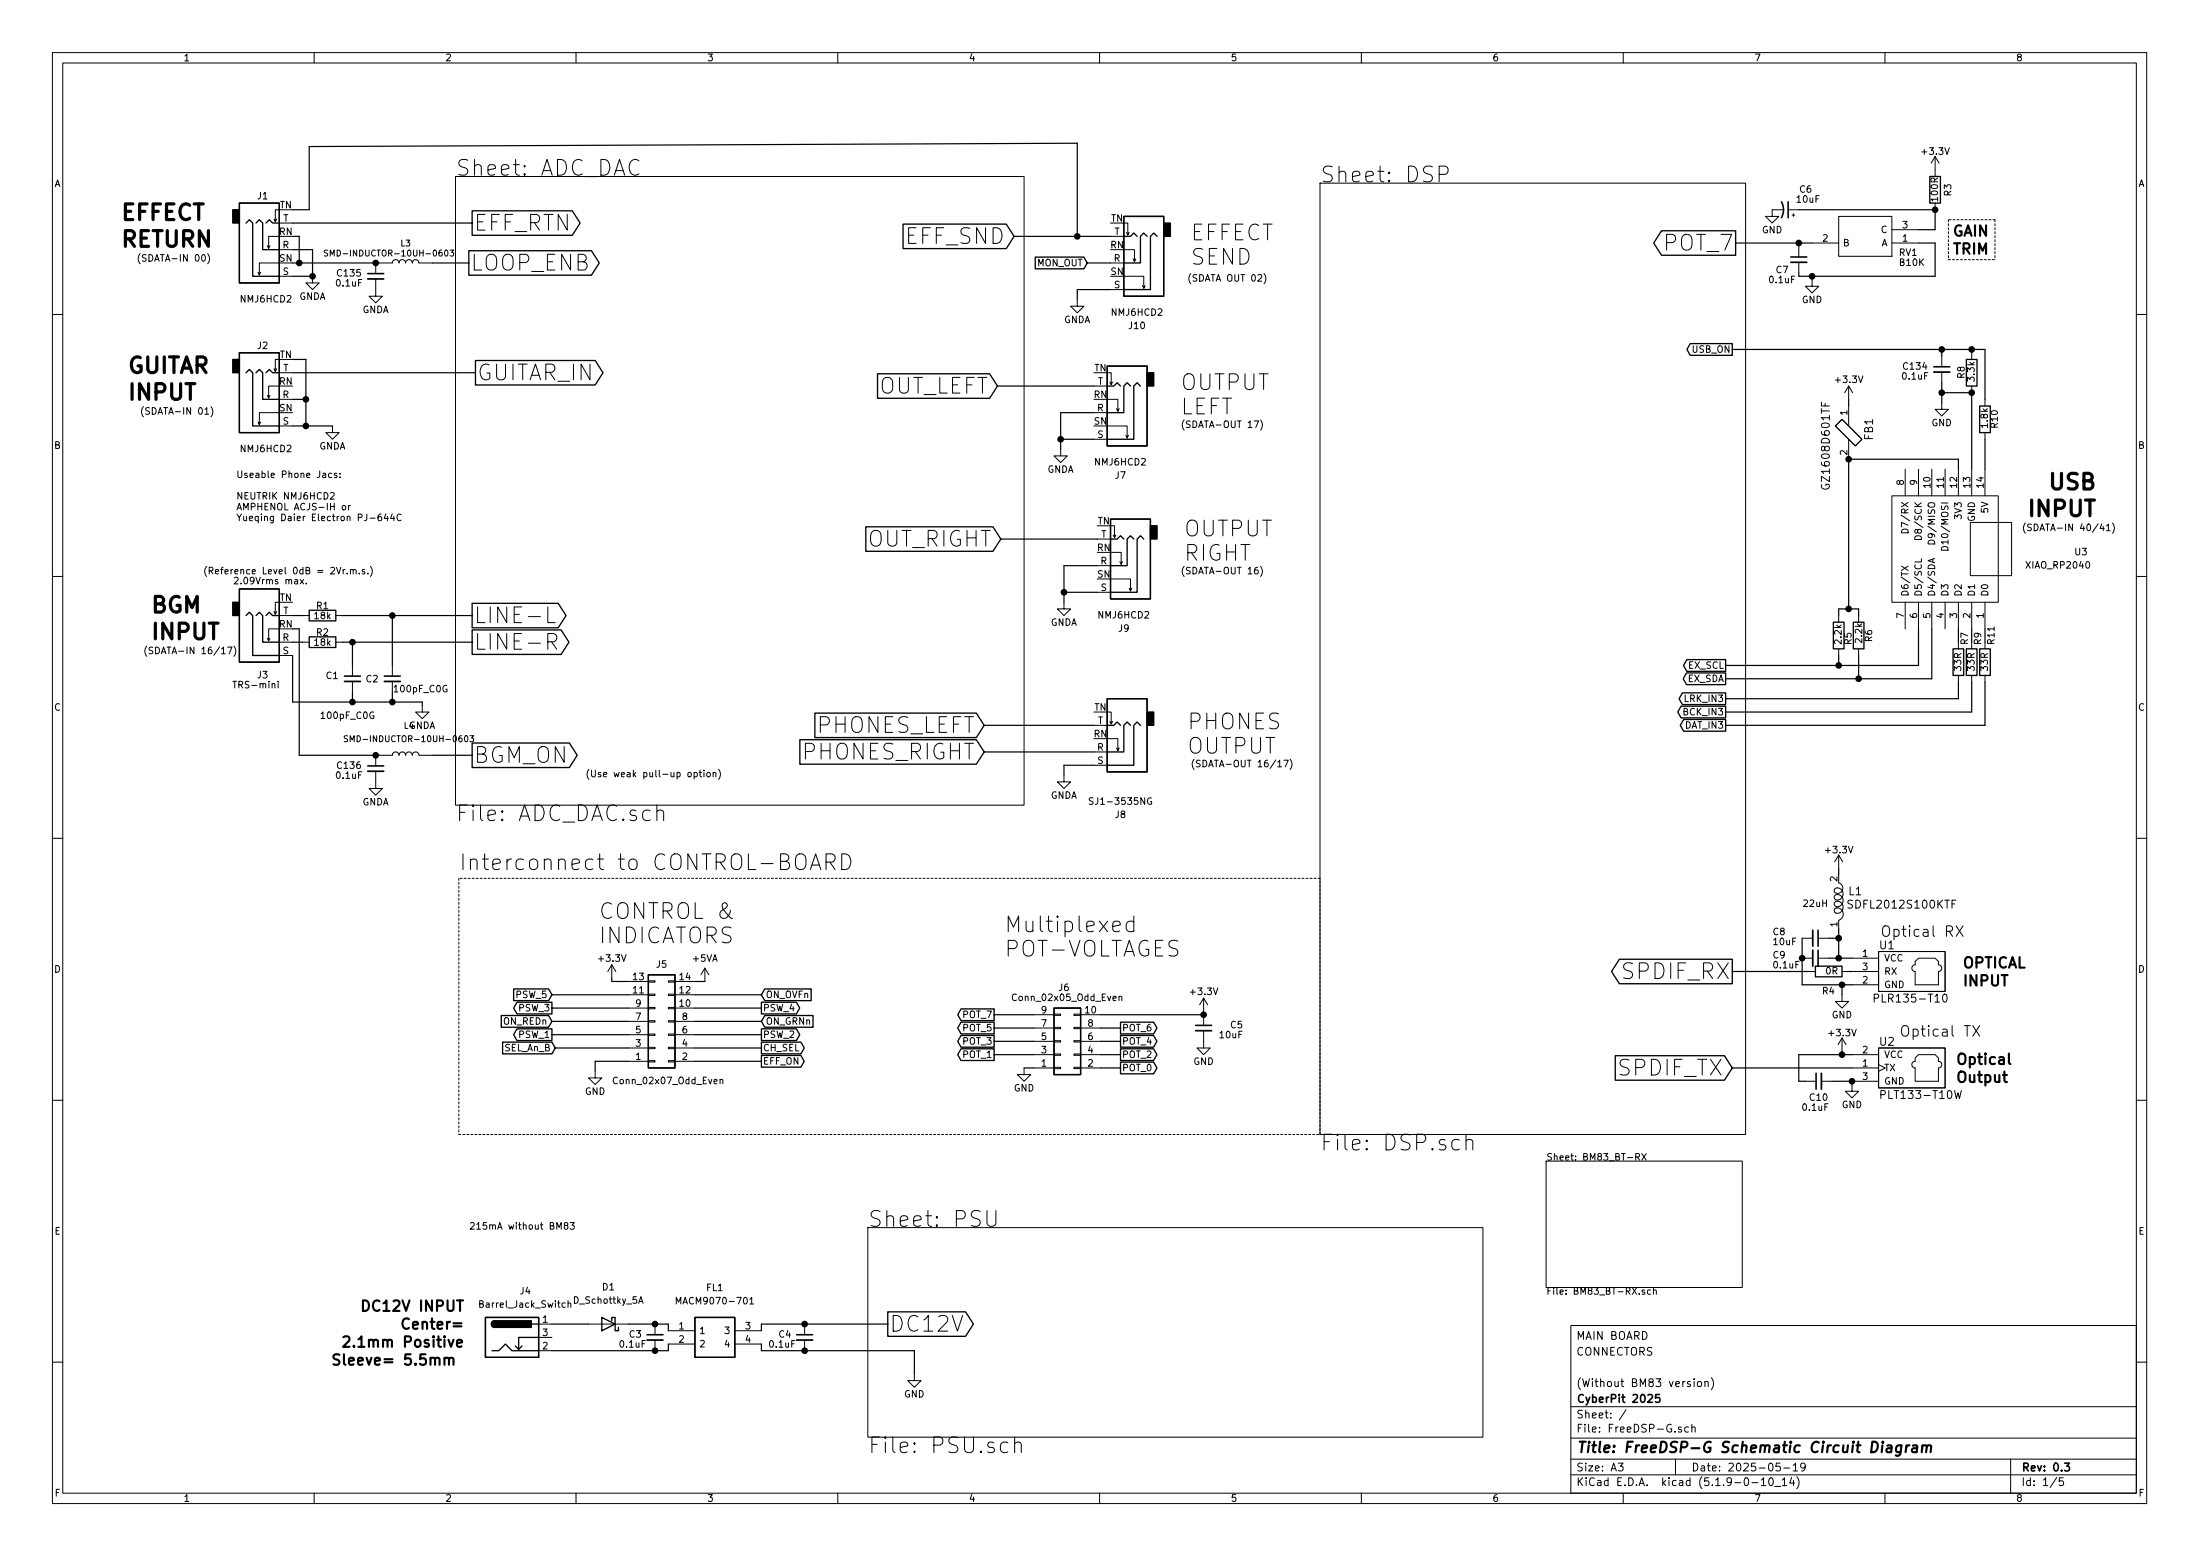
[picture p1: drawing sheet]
<svg xmlns="http://www.w3.org/2000/svg" width="420mm" height="297mm" viewBox="0 0 420 297" stroke-linecap="round" stroke-linejoin="round" font-family="sans-serif">
<g fill="none" stroke="#000" stroke-width=".19">
<path d="M10 10h400v277h-400zM12 12h396v273.1h-396zM60 10v2M110 10v2M160 10v2M210 10v2M260 10v2M310 10v2M360 10v2M87 33.7h108.6v120h-108.6zM122 30.7a1.12 1.12 0 0 0-1.3-.1 1.12 1.12 0 0 0-.5 1.1 1.27 1.27 0 0 0 .3 1.4 1.27 1.27 0 0 0 1.4 .2l.1-.1M252.1 35h81.3v181.6h-81.3z"/>
<path d="M274.9 33.3h1.1a.82 .82 0 0 0 .6-.8 .82 .82 0 0 0-.6-.8h-1.1v3M369.6 29.9l-.8 1.3M369.6 29.9v3.8M369.6 38.8v1.2M369.6 29.9l.7 1.3M38.6 48.7l.2-.1a.69 .69 0 0 1 .4 .6 .69 .69 0 0 1-.4 .7l-.2-.2-.1-.3zM39.6 48.4a1.47 1.47 0 0 1 0 2M49.8 52l-.3 .5M51.6 46.9l-.3 .5M52.8 41.8l-.2 .5M53.3 40h-.7v2.3l-.3-.5M53.3 45.1h-2v2.3l-.2-.5"/>
<path d="M53.3 50.2h-3.8v2.3l-.2-.5M53.3 47.7h2.6M53.3 52.7h2.6M53.3 42.6h2.6M59.7 52.7v1.3h1.3l-1.3 1.3-1.3-1.3h1.3M62.6 47.8h-.6v.4l.5 .2 .1 .3-.2 .2-.5-.1M63.1 48.9v-1.2l.3 .9 .4-.9v1.2M71.8 53.2v3.4h1.2l-1.2 1.2-1.3-1.2h1.3M71.8 50.2v2M72.4 50.2h2.5a.63 .63 0 0 1 .7-.6 .63 .63 0 0 1 .6 .6 .63 .63 0 0 1 .6-.6 .63 .63 0 0 1 .7 .6 .63 .63 0 0 1 .6-.6 .63 .63 0 0 1 .6 .6 .63 .63 0 0 1 .7-.6 .63 .63 0 0 1 .6 .6h2.5M85 47.8l.2-.1a.61 .61 0 0 1 .4 .6 .61 .61 0 0 1-.4 .6l-.3-.5zM85.9 47.7h.7l-.3 .5 .3 .1v.5l-.2 .1-.5-.1"/>
<path d="M205.7 57.2v1.3h1.3l-1.3 1.2-1.2-1.2h1.2M212.1 50.2h2.5M212.1 55.3h2.5M212.1 45.1h2.5M214.6 42.6h.8v2.3l.2-.5M214.6 47.7h2.1v2.2l.2-.5M214.6 52.7h3.8v2.3l.3-.5M215.1 44.4l.3 .5M216.4 49.4l.3 .5M218.2 54.5l.2 .5M240.2 52.5l.5-.1 .3 .4-.8 .9h.8M241.4 52.2a1.47 1.47 0 0 1 0 2"/>
<path d="M340.5 40h-2v1.3h1.2l-1.2 1.3-1.3-1.3h1.3M341.5 40h2M342.3 41.1h.5M342.5 40.8v.5M343.5 47v2.1M343.5 50.1v2M346.1 53.4v1.2h1.2l-1.2 1.3-1.3-1.3h1.3M346.1 46.4h5.1M351.2 41.3h10.1v7.6h-10.1zM361.3 46.4h5.1M361.3 43.9h5.1M10 60h2"/>
<path d="M39.1 78.2l.4-.4v1.3M39.1 79.1h.8M40.3 77.6a1.47 1.47 0 0 1 0 2M51.6 75.5l-.3 .5M52.8 70.4l-.2 .5M53.3 68.6h-.7v2.3l-.3-.5M53.3 73.7h-2v2.3l-.2-.5M53.3 78.8h-3.8v2.3l-.2-.5M53.3 76.2h2.6M53.3 71.2h2.6M208.9 78.8h2.6M208.9 73.7h2.6"/>
<path d="M211.5 71.2h.7v2.2l.3-.5M211.5 76.2h2v2.3l.2-.5M212 72.9l.2 .5M213.2 78l.3 .5M347.9 76.8v.7h1.5M353.1 73.7v2.5M353.1 77.5v3.8M353.1 73.7l-.8 1.3M353.1 73.7l.7 1.3M370.8 76.9v1.2h-1.2l1.2 1.3 1.3-1.3h-1.3M370.8 68v2M370.8 71v2.1"/>
<path d="M376.6 67.3v1.3M376.6 73.7v1.3M379.1 76.2v1.3M408 60h2M49.8 80.6l-.3 .5M53.3 81.3h2.6M63.1 94.1l.5-.1 .2 .4-.8 .9h.8M63.3 90.4l-.3-.1-.3 .3 .2 .5h.4M63.5 81.3v1.3h1.3l-1.3 1.3-1.3-1.3h1.3M64.3 90.4l-.3-.1-.2 .2 .1 .2 .4 .1v.3h-.5M64.9 91v.2M64.9 90.4v.1"/>
<path d="M65.4 96.6l.2-.1 .4 .1v.5l-.1 .2h-.3l-.2-.1zM66.5 96.5v.8M66.9 96.5l-.4 .2M70.7 98.9h.9M72.8 98.1l-.4 .1a.87 .87 0 0 0 0 1.2l.4-.1v-.6l-.4-.1-.2 .3M73.7 98.1l-.3 .9h.8M74 98.6v.8M74.9 98.1l-.3 .9h.8M75.2 98.6v.8M76.6 98.3a.51 .51 0 0 0-.6 0 .51 .51 0 0 0-.2 .6l.2 .5 .6-.1M202.6 85.8v1.2h1.2l-1.2 1.3-1.3-1.3h1.3M208.9 83.9h2.6"/>
<path d="M211.5 81.3h3.8v2.3l.2-.5M215 83.1l.3 .5M239.5 80.4h.9l-.6 1.2M240.7 80.2a1.47 1.47 0 0 1 0 1.9M350.5 81.3l1.3-1.3 3.8 3.9-1.3 1.2zM353.1 83.9v3.8M361.3 94.7h20.3v20.3h-20.3zM363.9 89.6v5.1M366.4 89.6v5.1M368.9 89.6v5.1M371.5 89.6v5.1M374 89.6v5.1"/>
<path d="M376.3 99.7h7.9v10.2h-7.9zM376.6 89.6v5.1M379.1 82.6v1.3M379.1 89.6v5.1M401.4 100l-.3 .9h.8M403.4 99.9a1.4 1.4 0 0 1 0 1.9M10 110h2M52.8 116.7l-.2 .6M53.3 115h-.7v2.3l-.3-.6M53.3 117.5h2.6M56.3 110.7h.5v.8M56.8 110.9l-.6 .3 .1 .2h.5"/>
<path d="M57.3 110.6l.7 .9M57.8 117.5h1.3M58 110.6l-.7 .9M58.5 111.3v.2M64.1 117.5h1.3M65.5 108.7v.9M65.9 108.7l-.4 .3M66.3 109.4v.2M66.9 108.9l.2-.2 .3 .1 .1 .8M66.9 108.7v.9M67.5 108.9l.1-.2 .3 .1 .1 .8M68.6 109.4v.2"/>
<path d="M69.6 108.8l-.3-.1-.1 .2v.2l.4 .1v.3h-.4M70.3 109.4v.2M70.7 108.1a1.47 1.47 0 0 1 0 1.9M104.6 115.9v3h1.4M203.2 115v1.2h1.3l-1.3 1.3-1.3-1.3h1.3M209.5 108h2.6M209.5 113.1h2.6M209.5 102.9h2.6M212.1 100.4h.8v2.3l.2-.6M212.1 105.4h2v2.3l.3-.5M212.1 110.5h3.8v2.3l.3-.5M212.6 102.1l.3 .6"/>
<path d="M213.9 107.2l.2 .5M215.6 112.3l.3 .5M240.2 108.3h-.2a.79 .79 0 0 0-.2 1.3l.4-.1 .1-.5-.2-.2h-.3l-.2 .2M240.7 108.1a1.47 1.47 0 0 1 0 1.9M351.2 117.5v1.3M355 117.5v1.3M363.1 108.1l1.3 .8M363.3 101.1a.67 .67 0 0 1 .8-.1 .67 .67 0 0 1 .3 .7h-1.3zM363.9 115v5.1M364.4 108.1l-1.3 .8M365.9 102.4a.67 .67 0 0 1 .7-.1 .67 .67 0 0 1 .4 .7h-1.3zM366.4 115v5.1"/>
<path d="M367 106.7v.6h-1.3M368.4 103.2a.66 .66 0 0 1 .8-.1 .66 .66 0 0 1 .3 .7h-1.3zM368.9 115v5.1M369.1 106.7v.6M369.5 106.6l-1.3 .4 1.3 .5M370.9 104.4a.67 .67 0 0 1 .8 0 .67 .67 0 0 1 .3 .6h-1.2zM371.5 115v5.1M374 115v5.1M376.6 115v5.1M379.1 115v5.1M401.7 100.5v.8M402.3 100.4l.4-.4v1.3"/>
<path d="M402.3 101.3h.7M408 110h2M42.3 123.9l.4-.4v1.3M42.3 124.8h.7M43.5 123.5h.8l-.5 1.3M44.7 123.4a1.4 1.4 0 0 1 0 1.9M51.6 121.8l-.3 .5M53.1 130.1v.1M53.1 130.5v.8M53.3 120.1h-2v2.2l-.2-.5M53.3 122.6h2.6M53.3 125.1h2.6"/>
<path d="M57.8 122.6h1.3M64.1 122.6h1.3M67.3 127v2.1M67.3 130.1v2M74.9 127v2.1M74.9 130.1v2M80.6 134.7v1.2h1.3l-1.3 1.3-1.2-1.3h1.2M104.6 122.5h1.2a.82 .82 0 0 0 .5-.8 .82 .82 0 0 0-.5-.8h-1.2v3M105.3 122.5l1 1.4M208.9 138.5h2.6M211.5 135.9h.7v2.3l.3-.5M212 137.7l.2 .5"/>
<path d="M351.2 123.9v1.2M355 123.9v1.2M374 122.6v1.3M374 128.9v1.3M376.6 122.6v1.3M376.6 128.9v1.3M379.1 122.6v1.3M379.1 128.9v1.3M66.4 140.5h-.6v.4l.5 .2 .1 .3-.2 .2-.5-.1M66.9 141.6v-1.2l.4 .9 .3-.9v1.2M71.8 147.2v3.3h1.2l-1.2 1.3-1.3-1.3h1.3M71.8 144.2v2"/>
<path d="M72.4 144.2h2.5a.63 .63 0 0 1 .7-.7 .63 .63 0 0 1 .6 .7 .63 .63 0 0 1 .6-.7 .63 .63 0 0 1 .7 .7 .63 .63 0 0 1 .6-.7 .63 .63 0 0 1 .6 .7 .63 .63 0 0 1 .7-.7 .63 .63 0 0 1 .6 .7h2.5M88.8 140.5l.2-.1a.61 .61 0 0 1 .4 .6 .61 .61 0 0 1-.4 .6l-.3-.4zM89.7 140.4h.7l-.3 .5 .3 .1v.5l-.2 .1-.5-.1M125.5 154.9a.76 .76 0 0 1 1.2 .2v1.6M125.5 153.7v3M132.6 147.5h.3l.3 .2-.2 .5h-.4M132.6 147.5v1.2M133.5 147.5h.5M133.7 147v1.1l.3 .2M134.4 147v.2M134.4 147.5v.8M135.1 147.5h.3l.3 .2-.2 .5-.3 .1-.2-.2z"/>
<path d="M136.2 147.6l.2-.1h.3v.8M136.2 147.5v.8M137.2 146.8a1.47 1.47 0 0 1 0 2M203.2 148v1.3h1.3l-1.3 1.2-1.3-1.2h1.3M208.8 152.4l-.5-.1-.2 .1v.4l.5 .2 .2 .3-.3 .3-.5-.1M208.9 143.5h2.6M208.9 146.1h2.6M211.5 141h2v2.3l.2-.5M213.2 142.8l.3 .5M219.9 152.4a.59 .59 0 0 0-.8 .5 .59 .59 0 0 0 .8 .6v-.5h-.2M244 145.5l.4-.4v1.3M244 146.4h.8"/>
<path d="M245.2 145.1h.8l-.5 1.3M246.4 144.9a1.47 1.47 0 0 1 0 2M10 160h2M154.8 166l1-3 1 3M155.1 165.1h1.4M157.8 164.6h1.1a.81 .81 0 0 0 .6-.8 .81 .81 0 0 0-.6-.8h-1.1v3M158.5 164.6l1 1.4M160.8 163a1.57 1.57 0 0 1 1.7 1 1.57 1.57 0 0 1-.6 1.8l-.4 .2h-.7zM216.5 176a.96 .96 0 0 0-1.3 .1l-.1 .3v.9l.1 .3a.96 .96 0 0 0 1.3 .1M216.5 174.9v3M344.2 179.1h2M347.2 179.1h2"/>
<path d="M350.6 173l-.3-.4 .2-.5a1.13 1.13 0 0 1 1.2 .3 1.13 1.13 0 0 1 .2 1.2M350.6 170.5l-.3-.4 .2-.5a1.13 1.13 0 0 1 1.2 .3 1.13 1.13 0 0 1 .2 1.2M350.7 173.3a1.22 1.22 0 0 1 1.3 1 1.22 1.22 0 0 1-.8 1.4M350.9 173.3l-.4 .1-.2 .4a.72 .72 0 0 0 .6 .6 .72 .72 0 0 0 .7-.4l.3-.4M350.9 170.8a1.16 1.16 0 0 1 1.1 1.2 1.16 1.16 0 0 1-1.4 1.1M350.9 170.8l-.4 .1-.2 .4a.72 .72 0 0 0 .6 .6 .72 .72 0 0 0 .7-.4l.3-.5M351.2 168.5a1.01 1.01 0 0 1 .7 1.2 1.01 1.01 0 0 1-1.2 .8M351.2 163.2l-.8 1.3M351.2 163.2v2.6M351.2 163.2l.7 1.3M359.6 177a.68 .68 0 0 1 .8-.3 .68 .68 0 0 1 .5 .7v.7a.68 .68 0 0 1-.9 .7l-.2-.2a1.65 1.65 0 0 1-.2-1.6zM373.5 171.8h-.7v1.6"/>
<path d="M408 160h2M116.8 184.2l.8 1.3M116.8 184.2v2.5M116.8 184.2l-.7 1.3M120 192.4h3.8M120 189.9h3.8M120 187.4h3.8M120 197.5h3.8M120 195h3.8M123.8 189.8h1.3v.2h-1.3zM123.8 187.2h1.3v.3h-1.3zM123.8 192.3h1.3v.3h-1.3z"/>
<path d="M123.8 197.4h1.3v.2h-1.3zM123.8 199.9h1.3v.3h-1.3zM123.8 194.9h1.3v.2h-1.3zM127.6 189.8h1.3v.2h-1.3zM127.6 187.2h1.3v.3h-1.3zM127.6 192.3h1.3v.3h-1.3zM127.6 197.4h1.3v.2h-1.3zM127.6 199.9h1.3v.3h-1.3zM127.6 194.9h1.3v.2h-1.3zM128.9 192.4h3.8M128.9 189.9h3.8M128.9 187.4h3.8"/>
<path d="M128.9 197.5h3.8M128.9 195h3.8M134.6 184.8l-.7 1.3M134.6 184.8v2.6M134.6 184.8l.8 1.3M197.5 193.7h3.8M197.5 198.8h3.8M197.5 196.3h3.8M201.3 193.6h1.3v.2h-1.3zM201.3 196.1h1.3v.3h-1.3zM201.3 198.7h1.3v.2h-1.3zM205.1 193.6h1.3v.2h-1.3z"/>
<path d="M205.1 196.1h1.3v.3h-1.3zM205.1 198.7h1.3v.2h-1.3zM206.4 193.7h3.8M206.4 198.8h3.8M206.4 196.3h3.8M213.7 190.3l.2-.1h.3v.8M213.7 190.2v.8M229.9 196.8v3.3h-1.3l1.3 1.2 1.2-1.2h-1.2M229.9 190.5v2.6M229.9 193.7v2M229.9 190.5l.7 1.3M229.9 190.5l-.8 1.3"/>
<path d="M344.2 182.9h2M345.4 185.5h1.3M347.2 182.9h2M351.8 189.9v1.3h1.3l-1.3 1.2-1.3-1.2h1.3M351.8 185.5h1.3M351.8 198.2l-.8 1.2M351.8 198.2v2.5M351.8 198.2l.8 1.2M353.7 185.5h5.1M353.7 182.9h5.1M353.7 188h5.1M357.9 190.6l.7-.1 .2-.2-.1-.4-.8-.1v1.5"/>
<path d="M358.8 181.6h12.7v7.7h-12.7zM363.3 196.1a.68 .68 0 0 1 .7-.3 .68 .68 0 0 1 .5 .7v.6a.68 .68 0 0 1-.8 .7l-.2-.1a1.5 1.5 0 0 1-.2-1.6zM365.8 183.6l.6-.7h3.2l.6 .7v.6a.63 .63 0 0 1 .6 .6 .63 .63 0 0 1-.6 .7v2.5h-4.4v-2.5a.63 .63 0 0 1-.7-.7 .63 .63 0 0 1 .7-.6zM371.1 189.9l.2-.1a.83 .83 0 0 1 .6 .6 .83 .83 0 0 1-.2 .8l-.2 .1a.84 .84 0 0 1-.4-1.4zM10 210h2M113.7 204.5v1.3h1.2l-1.2 1.2-1.3-1.2h1.3M120 202.6h3.8M120 200.1h3.8M123.8 202.5h1.3v.2h-1.3zM127.6 202.5h1.3v.2h-1.3zM128.9 202.6h3.8M128.9 200.1h3.8"/>
<path d="M137.5 206.2l.2-.1h.3v.8M137.5 206.1v.8M195.6 203.9v1.2h1.2l-1.2 1.3-1.3-1.3h1.3M197.5 203.9h3.8M197.5 201.3h3.8M201.3 201.2h1.3v.3h-1.3zM201.3 203.7h1.3v.3h-1.3zM205.1 201.2h1.3v.3h-1.3zM205.1 203.7h1.3v.3h-1.3zM206.4 203.9h3.8M206.4 201.3h3.8M278.7 217.7a.96 .96 0 0 0-1.3 .1l-.1 .3v.8l.1 .3a.96 .96 0 0 0 1.3 .2"/>
<path d="M280 217.8a.76 .76 0 0 1 1.3 .1v1.6M280 216.5v3M344.8 206.4h2M347.9 206.4h2M353.7 207v1.3h-1.3l1.3 1.3 1.3-1.3h-1.3M353.7 203.9h5.1M353.7 201.3h5.1M353.7 206.4h5.1M358.8 200.1h12.7v7.6h-12.7zM358.8 203.2l1.2 .7-1.2 .6M359.2 209l.7-.1 .2-.2-.1-.4-.8-.1v1.5M365.8 202l.6-.7h3.2l.6 .7v.6a.63 .63 0 0 1 .6 .6 .63 .63 0 0 1-.6 .7v2.5h-4.4v-2.5a.63 .63 0 0 1-.7-.7 .63 .63 0 0 1 .7-.6z"/>
<path d="M373.3 208.2l.3 1.5 .3-1.1 .3 1.1 .4-1.5M408 210h2M106.3 234.7v-1.3l.5 .9 .4-.9v1.3M108 233.9l-.2-.1v-.3l.2-.1 .4 .1v.3l-.5 .2-.2 .2v.2l.3 .3 .4-.1 .1-.2-.1-.4-.2-.1M108.9 233.4h.8l-.5 .5 .4 .1v.5l-.2 .2-.5-.2M165.7 234.4h117.5v40h-117.5zM188.5 231.1v2.4l.1 .3 .5 .3h.5l.5-.3 .1-.3v-2.4M295.3 221.7h37.4v24.1h-37.4zM312.4 220.9l.6-.1 .1-.2v-.3l-.7-.1v1.3M312.7 220.9l.4 .6M313.5 220.2l.9 1.3M314.4 220.2l-.9 1.3"/>
<path d="M102.9 252.8h2.5M102.9 257.8h2.5M102.9 255.3h2.5M108.5 248.9l.2-.2 .3 .1v.8M108.5 248.3v1.3M112.4 252.8h7.6M122 248.8l.4-1.3 .4 1.3M122.1 248.4h.6M125.1 252.8v2M125.1 255.8v2M127.6 254h5.1M127.6 256.6h5.1"/>
<path d="M129.2 248.9v-1.2l.4 .9 .4-.9v1.2M140.3 254h5.1M140.3 256.6h5.1M143.2 248l.4-.3v1.2M143.2 248.9h.7M153.7 252.8v2M153.7 255.8v2M300 253h108v32.1h-108zM314.1 246.3l-.3-.1-.2 .2 .1 .2 .4 .1v.3h-.5M315.2 246.3l-.3-.1-.3 .3 .2 .5h.4M315.8 246.4l.2-.2 .3 .1v.8M315.8 245.8v1.3"/>
<path d="M10 260h2M174.6 262.3v1.3h1.3l-1.3 1.2-1.2-1.2h1.2M192.5 275.4l-.3-.1h-.6l-.3 .1-.2 .5v.8l.2 .5 .3 .1h.6l.3-.1M193.8 275.6a.74 .74 0 0 1 1.2 .1v1.6M193.8 274.3v3M300 278.5h108M300 274.5h108M300 268.5h108M309 279.3h1l-.5 .6 .4 .1v.7l-.2 .1-.7-.1M310.5 269.1l-1.2 2M320 278.5v3M321.1 272.5l-.3-.1-.3 .2 .1 .2 .5 .2v.3h-.6"/>
<path d="M322.5 272.5l-.5-.1-.3 .3 .1 .6 .2 .1 .5-.1M323.1 272.5l.2-.1 .4 .1v.9M323.1 271.9v1.5M323.5 263.2v.2M323.5 263.7v1M324.3 263.8l.2-.1 .4 .1v.8l-.2 .1-.4-.1zM325.6 263.8l.2-.1 .4 .1v.9M325.6 263.7v1M326.8 263a1.71 1.71 0 0 1 0 2.3M340 279.3h-.8v.7l.2-.1h.5l.1 .3v.5l-.2 .1-.6-.1M342.5 279.7l.4-.4v1.5M344.8 279.9l-.4 .3h-.2l-.3-.3 .1-.5 .4-.1 .3 .2a1.13 1.13 0 0 1-.3 1.2l-.4 .1"/>
<path d="M384 278.5v6.6M408 260h2M60 285.1v1.9M110 285.1v1.9M160 285.1v1.9M210 285.1v1.9M260 285.1v1.9M300 281.5h108M310 285.1v1.9M334.6 283h1.1M336.4 282.5l.4-.4v1.5M336.4 283.6h.8"/>
<path d="M337.9 282.3l.3-.2a.81 .81 0 0 1 .5 .6 .81 .81 0 0 1-.2 .8l-.2 .1a.79 .79 0 0 1-.4-1.3zM338.9 283.8h1.2M340.4 282.5l.4-.4v1.5M340.4 283.6h.8M340.7 280.2h1.1M342.2 282l-.4 1.1h.9M342.5 280.8h.8M342.5 282.6v1M343.2 281.9a1.71 1.71 0 0 1 0 2.3M360 285.1v1.9M392.8 282l-1.3 2M394 282.1h-.7l-.1 .7 .3-.1h.5l.1 .3-.1 .5-.2 .1-.6-.1"/>
</g>
<g fill="none" stroke="#000" stroke-width=".3">
<path d="M340.2 38.5a3.2 3.2 0 0 1 0 3.1M341.5 38.5v3.1M70.2 52.2h3.1M342 49.1h3.1M369.3 70h3.1M65.8 129.1h3M73.4 129.1h3.1M70.2 146.2h3.1M347.2 177.6v3M228.3 195.7h3.1M347.2 181.4v3M346.8 204.9v3"/>
<path d="M123.6 254.8h3M152.1 254.8h3.1M314.7 266.4l.6-.2 .3 .4-.9 1.1h.9M316.9 266.2h-.7v.7l.2-.1h.5l.1 .3-.1 .5-.2 .1-.5-.1M394.3 279.3h.9l-.5 .6 .4 .1v.7l-.2 .1-.6-.1"/>
</g>
<g fill="none" stroke="#000" stroke-width=".41">
<path d="M383.7 201.1v1.7l.2 .3M64.8 258.6l-.3-.1-.6 .1a.46 .46 0 0 0-.2 .5 .46 .46 0 0 0 .4 .4 .73 .73 0 0 1 .7 .5 .49 .49 0 0 1-.4 .5l-.7-.1M65.6 255.3l.3-.2h.5l.2 .2 .2 .4-.2 .3-1.1 1.1h1.3M65.7 258.5v1.7l.3 .3M66.6 259.9l1-.2-.1-.4-.6-.1-.3 .3 .2 .9 .1 .1 .6-.1M67.6 256.9l.1 .1-.1 .1v-.2v.2M69.3 248.2a1.01 1.01 0 0 1 1.2 1 1.01 1.01 0 0 1-1.2 1.1zM78.1 251.9a.82 .82 0 0 0-1 0 .82 .82 0 0 0-.2 .9 .75 .75 0 0 0 .4 .8 .75 .75 0 0 0 .8-.1M360.5 276h.7v1.2M361.3 276.4l-.7 .1a.4 .4 0 0 0-.3 .3 .4 .4 0 0 0 .2 .4l.7-.1M363.1 275.9l-.3 1.8a.53 .53 0 0 1-.7 .1M363.1 276a.68 .68 0 0 0-.9 .3l-.1 .5 .1 .3 .2 .1 .6-.1"/>
<path d="M364.1 275.9l-.2 1.3M364.7 275.9l-.4 .1-.2 .3M365.3 276h.8l-.1 1.2M366.1 276.4l-.6 .1a.4 .4 0 0 0-.4 .3 .4 .4 0 0 0 .3 .4l.6-.1M367.1 276.1l.3-.2 .5 .1-.1 1.2M367.2 275.9l-.2 1.3M368 276.2l.3-.3 .5 .1-.1 1.2"/>
</g>
<path d="M70.2 53.2h3.1M342 50.1h3.1M369.3 71h3.1M65.8 130.1h3M73.4 130.1h3.1M70.2 147.2h3.1M346.2 177.6v3M228.3 196.8h3.1M346.2 181.4v3M347.9 204.9v3M123.6 255.8h3M152.1 255.8h3.1" fill="none" stroke="#000" stroke-width=".33"/>
<g fill="none" stroke="#000" stroke-width=".25">
<path d="M45.7 38.8h7.6v15.2h-7.6zM368.6 33.7h2v5.1h-2zM47 42.6l.6-.7 .7 .7v10.1h5M48.9 42.6l.6-.7 .7 .7v5.1h3.1M50.8 42.6l.6-.7 .7 .7h1.2M89.5 47.9h23.5l1.5 2.3-1.5 2.3h-23.5zM90.2 40.2h19.1l1.5 2.4-1.5 2.3h-19.1zM172.5 42.8h19.7l1.5 2.3-1.5 2.4h-19.7zM197.7 49.1h9.3l.6 1.1-.6 1.1h-9.3zM214.6 41.3h7.6v15.3h-7.6zM214.6 45.1h1.3l.6-.6 .7 .6M219.1 45.1l-.7-.6-.6 .6v5.1h-3.2"/>
<path d="M221 45.1l-.7-.6-.6 .6v10.2h-5.1M317.3 44.1h14.2v4.6h-14.2l-1.5-2.3zM45.7 67.3h7.6v15.3h-7.6zM47 71.2l.6-.7 .7 .7v10.1h5M48.9 71.2l.6-.7 .7 .7v5h3.1M50.8 71.2l.6-.7 .7 .7h1.2M90.8 68.8h22.9l1.5 2.4-1.5 2.3h-22.9zM167.6 71.4h21.4l1.5 2.3-1.5 2.3h-21.4zM211.5 69.9h7.6v15.2h-7.6zM211.5 73.7h1.2l.7-.6 .6 .6M215.9 73.7l-.6-.6-.7 .6v5.1h-3.1M217.8 73.7l-.6-.6-.7 .6v10.2h-5"/>
<path d="M322.8 65.6h8v2.2h-8l-.6-1.1zM375.5 68.6h2.1v5.1h-2.1zM378.1 77.5h2v5.1h-2zM212.1 99.1h7.6v15.2h-7.6zM45.7 112.4h7.6v14h-7.6zM47 117.5l.6-.6 .7 .6v7.6h5M48.9 117.5l.6-.6 .7 .6v5.1h3.1M50.8 117.5l.6-.6 .7 .6h1.2M59.1 116.5h5v2h-5zM90.2 115.2h16.4l1.5 2.3-1.5 2.3h-16.4zM165.4 100.6h24.2l1.5 2.3-1.5 2.3h-24.2zM212.1 102.9h1.3l.6-.6 .6 .6"/>
<path d="M216.5 102.9l-.6-.6-.6 .6v5.1h-3.2M218.4 102.9l-.6-.6-.6 .6v10.2h-5.1M350.1 118.8h2.1v5.1h-2.1zM353.9 118.8h2.1v5.1h-2.1zM59.1 121.6h5v2h-5zM90.2 120.3h17l1.5 2.3-1.5 2.3h-17zM155.6 136.1h30.9l1.5 2.4-1.5 2.3h-30.9zM211.5 133.4h7.6v14h-7.6zM211.5 138.5h1.2l.7-.7 .6 .7M215.9 138.5l-.6-.7-.7 .7v5h-3.1M217.8 138.5l-.6-.7-.7 .7v7.6h-5M321.1 134.8h8.5v2.2h-8.5l-.7-1.1z"/>
<path d="M321.3 132.3h8.3v2.2h-8.3l-.6-1.1zM321.5 137.3h8.1v2.3h-8.1l-.6-1.1zM322.1 128.5h7.5v2.2h-7.5l-.6-1.1zM322.1 125.9h7.5v2.3h-7.5l-.6-1.2zM373 123.9h2v5h-2zM375.5 123.9h2.1v5h-2.1zM378.1 123.9h2v5h-2zM90.2 141.8h18.5l1.5 2.4-1.5 2.3h-18.5zM152.8 141.2h33.7l1.5 2.3-1.5 2.4h-33.7zM95.7 193.9h9.1l.6 1.1-.6 1.1h-9.1zM96 198.9h9.4l.6 1.2-.6 1.1h-9.4zM98.1 188.8h6.7l.6 1.1-.6 1.1h-6.7z"/>
<path d="M98.7 196.4h6.7v2.2h-6.7l-.6-1.1zM98.7 191.3h6.7v2.3h-6.7l-.6-1.2zM123.8 186.1h5.1v17.8h-5.1zM145.4 196.4h6.7l.6 1.1-.6 1.1h-6.7zM145.4 191.3h6.7l.6 1.1-.6 1.2h-6.7zM145.4 198.9h7.6l.6 1.2-.6 1.1h-7.6zM146 188.8h8.9v2.2h-8.9l-.6-1.1zM146 193.9h9.3v2.2h-9.3l-.6-1.1zM183.5 192.6h6.4v2.2h-6.4l-.6-1.1zM183.5 195.1h6.4v2.3h-6.4l-.6-1.1zM183.5 197.7h6.4v2.2h-6.4l-.6-1.1zM201.3 192.4h5.1v12.7h-5.1z"/>
<path d="M214 195.1h6.3l.7 1.2-.7 1.1h-6.3zM214 197.7h6.3l.7 1.1-.7 1.1h-6.3zM309.3 183.1h21.5v4.7h-21.5l-1.5-2.3zM346.7 184.4h5.1v2.1h-5.1zM145.4 201.5h7.6l.6 1.1-.6 1.1h-7.6zM183.5 200.2h6.4v2.2h-6.4l-.6-1.1zM214 202.8h6.3l.7 1.1-.7 1.1h-6.3zM214 200.2h6.3l.7 1.1-.7 1.1h-6.3zM308.5 201.5h20.8l1.5 2.4-1.5 2.3h-20.8zM92.7 251.5h10.2v7.6h-10.2zM94 257.8h1.2l1.3-1.2 1.3 1.2h5.1M94.5 252.1a.63 .63 0 0 0-.6 .7 .63 .63 0 0 0 .6 .6"/>
<path d="M99.7 257l-.6 .6M101.6 252.8h1.3M102.9 255.3h-3.8v2.3l-.7-.6M114.9 251.5l2.6 1.3-2.6 1.2zM116.8 252.1v-.6h.7v2.5h.6v-.6M132.7 251.5h7.6v7.6h-7.6zM169.5 250.4h14.9l1.5 2.4-1.5 2.3h-14.9z"/>
</g>
<g fill="#000" stroke="#000" stroke-width=".25">
<path d="M44.4 40h1.3v2.6h-1.3zM222.2 42.6h1.3v2.5h-1.3zM44.4 68.6h1.3v2.6h-1.3zM219.1 71.2h1.2v2.5h-1.2zM44.4 115h1.3v2.5h-1.3zM219.7 100.4h1.3v2.5h-1.3zM219.1 135.9h1.2v2.6h-1.2zM94 252.3l.5-.2v1.3a.64 .64 0 0 1-.6-.4 .64 .64 0 0 1 .1-.7zM94.5 252.1h7v1.3h-7z"/>
<circle cx="57.2" cy="50.2" r=".51"/>
<circle cx="59.7" cy="52.7" r=".51"/>
<circle cx="71.8" cy="50.2" r=".51"/>
<circle cx="205.7" cy="45.1" r=".51"/>
<circle cx="343.5" cy="46.4" r=".51"/>
<circle cx="346.1" cy="52.7" r=".51"/>
<circle cx="369.6" cy="40" r=".51"/>
<circle cx="58.4" cy="76.2" r=".51"/>
<circle cx="370.8" cy="66.7" r=".51"/>
<circle cx="370.8" cy="75" r=".51"/>
<circle cx="376.6" cy="66.7" r=".51"/>
<circle cx="376.6" cy="75" r=".51"/>
<circle cx="58.4" cy="81.3" r=".51"/>
<circle cx="202.6" cy="83.9" r=".51"/>
<circle cx="353.1" cy="87.7" r=".51"/>
<circle cx="74.9" cy="117.5" r=".51"/>
<circle cx="203.2" cy="113.1" r=".51"/>
<circle cx="353.1" cy="116.2" r=".51"/>
<circle cx="67.3" cy="122.6" r=".51"/>
<circle cx="67.3" cy="134" r=".51"/>
<circle cx="74.9" cy="134" r=".51"/>
<circle cx="351.2" cy="127" r=".51"/>
<circle cx="355" cy="129.6" r=".51"/>
<circle cx="71.8" cy="144.2" r=".51"/>
<circle cx="351.2" cy="179.1" r=".51"/>
<circle cx="229.9" cy="193.7" r=".51"/>
<circle cx="344.2" cy="182.9" r=".51"/>
<circle cx="351.2" cy="182.9" r=".51"/>
<circle cx="351.8" cy="188" r=".51"/>
<circle cx="351.8" cy="201.3" r=".51"/>
<circle cx="353.7" cy="206.4" r=".51"/>
<circle cx="125.1" cy="257.8" r=".51"/>
<circle cx="125.1" cy="252.8" r=".51"/>
<circle cx="153.7" cy="257.8" r=".51"/>
<circle cx="153.7" cy="252.8" r=".51"/>
</g>
<path d="M372.1 49.6h8.9M372.1 41.9v7.7M381 41.9v7.7M381 41.9h-8.9M87.6 167.7v48.9M252.1 167.7h-164.5M87.6 216.6h164.5M252.1 216.6v-48.9" fill="none" stroke="#000" stroke-width=".19" stroke-dasharray=".4 .4"/>
<g fill="none" stroke="#000" stroke-width=".23">
<path d="M55.9 40h3.2v-12l146.6-.7v17.8M55.9 50.2h16.5M55.9 45.1h1.2v5.1M55.9 42.6h34.3M55.9 47.7h3.8v5h-3.8M82.5 50.2h7M193.7 45.1h18.4M207.6 50.2h4.5M212.1 55.3h-6.4v1.9M331.5 46.4h14.6M343.5 40h26.1v3.9h-3.2M343.5 46.4v.6"/>
<path d="M346.1 52.7v.7M366.4 46.4h3.2v6.3h-26.1v-.6M55.9 68.6h2.5v12.7M55.9 71.2h34.9M55.9 76.2h2.5M190.5 73.7h18.4M208.9 78.8h-6.3v7M330.8 66.7h48.3v9.5M353.1 76.2v1.3M370.8 66.7v1.3M370.8 73.1v3.8M370.8 75h5.8v14.6"/>
<path d="M376.6 66.7v.6M55.9 81.3h7.6M202.6 83.9h6.3M374 89.6v-1.9h-20.9v28.5M379.1 83.9v5.7M55.9 117.5h1.9M65.4 117.5h24.8M74.9 117.5v9.5M191.1 102.9h18.4M203.2 113.1h6.3M209.5 108h-6.3v7M351.2 117.5v-1.3h3.8v1.3"/>
<path d="M55.9 122.6h1.9M55.9 125.1v8.9h24.7v.7M55.9 120.1h1.2v24.1h15.3M65.4 122.6h24.8M67.3 122.6v4.4M67.3 132.1v1.9M74.9 132.1v1.9M188 138.5h20.9M351.2 125.1v1.9M355 125.1v4.5M366.4 120.1v6.9h-36.8M368.9 120.1v9.5h-39.3"/>
<path d="M374 120.1v2.5M374 130.2v3.2h-44.4M376.6 120.1v2.5M376.6 130.2v5.7h-47M379.1 130.2v8.3h-49.5M82.5 144.2h7.7M188 143.5h20.9M208.9 146.1h-5.7v1.9M344.2 179.1v8.9h9.5M349.2 179.1h2M351.2 165.8v1.2M351.2 177.2v5.7"/>
<path d="M105.4 197.5h14.6M105.4 195h14.6M105.4 192.4h14.6M105.4 189.9h14.6M116.8 186.7v.7h3.2M132.7 187.4h1.9M132.7 197.5h12.7M132.7 195h12.7M132.7 192.4h12.7M132.7 189.9h12.7M189.9 198.8h7.6M189.9 196.3h7.6"/>
<path d="M189.9 193.7h7.6M210.2 198.8h3.8M210.2 196.3h3.8M229.9 193.1v.6h-19.7M330.8 185.5h14.6M349.2 182.9h4.5M351.8 188v1.9M353.1 185.5h.6M106 200.1h14M120 202.6h-6.3v1.9M132.7 202.6h12.7M132.7 200.1h12.7"/>
<path d="M189.9 201.3h7.6M195.6 203.9h1.9M210.2 201.3h3.8M210.2 203.9h3.8M330.8 203.9h22.9M349.9 206.4h3.8v.6M351.8 200.7v.6M353.7 201.3h-10.2v5.1h1.3M105.4 252.8h7M120 252.8h7.6v1.2M127.6 256.6v1.2h-22.2M145.4 256.6v1.2h29.2v4.5"/>
<path d="M169.5 252.8h-24.1v1.2"/>
</g>
<g font-size="4.2">
<text x="87" y="33.6">Sheet: ADC_DAC</text>
<text x="252.1" y="34.9">Sheet: DSP</text>
<text x="22.9" y="42.1">EFFECT</text>
<text x="22.9" y="47.2">RETURN</text>
<text x="90.4" y="44.1">EFF_RTN</text>
<text x="173" y="46.6">EFF_SND</text>
<text x="227.3" y="45.9">EFFECT</text>
<text x="318" y="47.9">POT_7</text>
<text x="89.8" y="51.7">LOOP_ENB</text>
<text x="227.3" y="50.6">SEND</text>
<text x="24.1" y="71.3">GUITAR</text>
<text x="24.1" y="76.4">INPUT</text>
<text x="91.1" y="72.7">GUITAR_IN</text>
<text x="167.3" y="75.2">OUT_LEFT</text>
<text x="225.4" y="74.5">OUTPUT</text>
<text x="225.4" y="79.2">LEFT</text>
<text x="391.9" y="93.5">USB</text>
<text x="388.2" y="98.6">INPUT</text>
<text x="165.4" y="104.4">OUT_RIGHT</text>
<text x="226.1" y="102.4">OUTPUT</text>
<text x="226.1" y="107.1">RIGHT</text>
<text x="28.6" y="117">BGM</text>
<text x="90.4" y="119">LINE-L</text>
<text x="28.6" y="122.1">INPUT</text>
<text x="90.4" y="124.1">LINE-R</text>
<text x="155.9" y="140">PHONES_LEFT</text>
<text x="226.7" y="139.3">PHONES</text>
<text x="226.7" y="143.9">OUTPUT</text>
<text x="90.4" y="145.7">BGM_ON</text>
<text x="153.4" y="145">PHONES_RIGHT</text>
<text x="87" y="156.8">File: ADC_DAC.sch</text>
<text x="87.6" y="166.2">Interconnect to CONTROL-BOARD</text>
<text x="114.3" y="175.5">CONTROL &amp;</text>
<text x="191.8" y="178">Multiplexed</text>
<text x="114.3" y="180.1">INDICATORS</text>
<text x="191.8" y="182.7">POT-VOLTAGES</text>
<text x="310.2" y="187">SPDIF_RX</text>
<text x="309.2" y="205.4">SPDIF_TX</text>
<text x="252.1" y="219.7">File: DSP.sch</text>
<text x="165.7" y="234.3">Sheet: PSU</text>
<text x="169.8" y="254.3">DC12V</text>
<text x="165.7" y="277.5">File: PSU.sch</text>
</g>
<g font-size="2.8">
<text x="372.7" y="45.1">GAIN</text>
<text x="372.7" y="48.6">TRIM</text>
<text x="361.2" y="178.9">Optical RX</text>
<text x="374.6" y="184.8">OPTICAL</text>
<text x="374.6" y="188.3">INPUT</text>
<text x="364.6" y="197.9">Optical TX</text>
<text x="373.4" y="203.2">Optical</text>
<text x="373.4" y="206.7">Output</text>
<text x="70.7" y="250.4">DC12V INPUT</text>
<text x="68.6" y="257.2">2.1mm Positive</text>
<text x="78.4" y="253.8">Center=</text>
<text x="68" y="260.6">Sleeve= 5.5mm</text>
<text x="301" y="277.3">Title: FreeDSP-G Schematic Circuit Diagram</text>
</g>
<g font-size="2.1">
<text x="357.7" y="84" transform="rotate(-90 357.7 84)">FB1</text>
<text x="349.5" y="92.8" transform="rotate(-90 349.5 92.8)">GZ1608D601TF</text>
<text x="353.1" y="170.9">L1</text>
<text x="353.5" y="173.4">SDFL2012S100KTF</text>
<text x="359" y="181.2">U1</text>
<text x="358.8" y="191.4">PLR135-T10</text>
<text x="359" y="199.6">U2</text>
<text x="359.9" y="209.8">PLT133-T10W</text>
<text x="301" y="255.8">MAIN BOARD</text>
<text x="301" y="258.8">CONNECTORS</text>
<text x="301" y="267.8">CyberPit 2025</text>
<text x="301" y="264.8">(Without BM83 version)</text>
<text x="301" y="273.5">File: FreeDSP-G.sch</text>
<text x="301" y="270.8">Sheet: /</text>
<text x="301" y="280.9">Size: A3</text>
<text x="323" y="280.9">Date: 2025-05-19</text>
<text x="386" y="280.9">Rev: 0.3</text>
<text x="301" y="283.7">KiCad E.D.A. kicad (5.1.9-0-10_14)</text>
<text x="386" y="283.7">Id: 1/5</text>
</g>
<g font-size="1.8">
<text x="35" y="11.7">1</text>
<text x="85" y="11.7">2</text>
<text x="135" y="11.7">3</text>
<text x="185" y="11.7">4</text>
<text x="235" y="11.7">5</text>
<text x="285" y="11.7">6</text>
<text x="335" y="11.7">7</text>
<text x="385" y="11.7">8</text>
<text x="367.2" y="29.6">+3.3V</text>
<text x="10.4" y="35.7">A</text>
<text x="408.4" y="35.7">A</text>
<text x="49.2" y="38.1">J1</text>
<text x="53.4" y="39.8">TN</text>
<text x="343.2" y="38.7">10uF</text>
<text x="343.7" y="36.8">C6</text>
<text x="370.1" y="38.3" transform="rotate(-90 370.1 38.3)">100R</text>
<text x="372.7" y="37.4" transform="rotate(-90 372.7 37.4)">R3</text>
<text x="53.3" y="44.9">RN</text>
<text x="54" y="47.4">R</text>
<text x="54.1" y="42.3">T</text>
<text x="212.1" y="47.4">RN</text>
<text x="212.2" y="42.3">TN</text>
<text x="212.8" y="44.9">T</text>
<text x="336.5" y="44.5">GND</text>
<text x="348.1" y="46.1">2</text>
<text x="351.9" y="47">B</text>
<text x="359.3" y="47">A</text>
<text x="359.3" y="44.5">C</text>
<text x="363.4" y="46.1">1</text>
<text x="363.4" y="43.6">3</text>
<text x="26" y="49.9">(SDATA-IN 00)</text>
<text x="53.4" y="49.9">SN</text>
<text x="54" y="52.5">S</text>
<text x="64.5" y="52.8">C135</text>
<text x="198" y="50.8">MON_OUT</text>
<text x="212.1" y="52.5">SN</text>
<text x="212.7" y="49.9">R</text>
<text x="226.7" y="53.8">(SDATA OUT 02)</text>
<text x="339.2" y="52.2">C7</text>
<text x="362.7" y="48.9">RV1</text>
<text x="362.9" y="50.8">B10K</text>
<text x="46.1" y="57.7">NMJ6HCD2</text>
<text x="57.1" y="57.2">GNDA</text>
<text x="64.3" y="54.7">0.1uF</text>
<text x="69.2" y="59.8">GNDA</text>
<text x="212.8" y="55">S</text>
<text x="338" y="54.1">0.1uF</text>
<text x="344.1" y="57.9">GND</text>
<text x="203.1" y="61.7">GNDA</text>
<text x="212.4" y="60.3">NMJ6HCD2</text>
<text x="215.7" y="62.8">J10</text>
<text x="49.2" y="66.6">J2</text>
<text x="53.4" y="68.4">TN</text>
<text x="54.1" y="70.9">T</text>
<text x="209" y="70.9">TN</text>
<text x="323.2" y="67.3">USB_ON</text>
<text x="363.6" y="70.6">C134</text>
<text x="53.3" y="73.4">RN</text>
<text x="54" y="76">R</text>
<text x="208.9" y="76">RN</text>
<text x="209.7" y="73.4">T</text>
<text x="350.7" y="73.1">+3.3V</text>
<text x="363.4" y="72.5">0.1uF</text>
<text x="375.2" y="72.2" transform="rotate(-90 375.2 72.2)">R8</text>
<text x="377.1" y="72.7" transform="rotate(-90 377.1 72.7)">3.3k</text>
<text x="26.7" y="79.2">(SDATA-IN 01)</text>
<text x="53.4" y="78.5">SN</text>
<text x="54" y="81.1">S</text>
<text x="209" y="81.1">SN</text>
<text x="209.5" y="78.5">R</text>
<text x="209.6" y="83.6">S</text>
<text x="225.4" y="81.7">(SDATA-OUT 17)</text>
<text x="352.8" y="79.3" transform="rotate(-90 352.8 79.3)">1</text>
<text x="368.9" y="81.4">GND</text>
<text x="379.7" y="81.6" transform="rotate(-90 379.7 81.6)">1.8k</text>
<text x="381.6" y="81.6" transform="rotate(-90 381.6 81.6)">R10</text>
<text x="10.4" y="85.7">B</text>
<text x="46.1" y="86.3">NMJ6HCD2</text>
<text x="60.9" y="85.8">GNDA</text>
<text x="209.2" y="88.9">NMJ6HCD2</text>
<text x="352.8" y="86.9" transform="rotate(-90 352.8 86.9)">2</text>
<text x="408.4" y="85.7">B</text>
<text x="45.1" y="91.2">Useable Phone Jacs:</text>
<text x="45.1" y="95.4">NEUTRIK NMJ6HCD2</text>
<text x="200" y="90.3">GNDA</text>
<text x="213" y="91.4">J7</text>
<text x="363.6" y="92.6" transform="rotate(-90 363.6 92.6)">8</text>
<text x="366.1" y="92.6" transform="rotate(-90 366.1 92.6)">9</text>
<text x="368.7" y="93.1" transform="rotate(-90 368.7 93.1)">10</text>
<text x="371.2" y="93.1" transform="rotate(-90 371.2 93.1)">11</text>
<text x="373.8" y="93.1" transform="rotate(-90 373.8 93.1)">12</text>
<text x="376.3" y="93.1" transform="rotate(-90 376.3 93.1)">13</text>
<text x="378.8" y="93.1" transform="rotate(-90 378.8 93.1)">14</text>
<text x="45.1" y="97.4">AMPHENOL ACJS-IH or</text>
<text x="45.1" y="99.5">Yueqing Daier Electron PJ-644C</text>
<text x="209.7" y="100.1">TN</text>
<text x="364.5" y="100.9" transform="rotate(-90 364.5 100.9)">D7/RX</text>
<text x="374.6" y="98.8" transform="rotate(-90 374.6 98.8)">3V3</text>
<text x="377.2" y="99.6" transform="rotate(-90 377.2 99.6)">GND</text>
<text x="379.7" y="97.8" transform="rotate(-90 379.7 97.8)">5V</text>
<text x="386.1" y="101.4">(SDATA-IN 40/41)</text>
<text x="209.5" y="105.2">RN</text>
<text x="210.2" y="107.7">R</text>
<text x="210.3" y="102.7">T</text>
<text x="367" y="102.1" transform="rotate(-90 367 102.1)">D8/SCK</text>
<text x="369.6" y="102.9" transform="rotate(-90 369.6 102.9)">D9/MISO</text>
<text x="372.1" y="103.9" transform="rotate(-90 372.1 103.9)">D10/MOSI</text>
<text x="396.3" y="106">U3</text>
<text x="38.7" y="109.6">(Reference Level 0dB = 2Vr.m.s.)</text>
<text x="44.4" y="111.5">2.09Vrms max.</text>
<text x="209.6" y="110.3">SN</text>
<text x="210.2" y="112.8">S</text>
<text x="225.4" y="109.6">(SDATA-OUT 16)</text>
<text x="364.5" y="114" transform="rotate(-90 364.5 114)">D6/TX</text>
<text x="367" y="114" transform="rotate(-90 367 114)">D5/SCL</text>
<text x="369.6" y="114" transform="rotate(-90 369.6 114)">D4/SDA</text>
<text x="372.1" y="114" transform="rotate(-90 372.1 114)">D3</text>
<text x="374.6" y="114" transform="rotate(-90 374.6 114)">D2</text>
<text x="377.2" y="114" transform="rotate(-90 377.2 114)">D1</text>
<text x="379.7" y="114" transform="rotate(-90 379.7 114)">D0</text>
<text x="387.2" y="108.5">XIAO_RP2040</text>
<text x="53.3" y="119.8">RN</text>
<text x="53.4" y="114.7">TN</text>
<text x="54.1" y="117.3">T</text>
<text x="60.1" y="118.2">18k</text>
<text x="60.5" y="116.3">R1</text>
<text x="200.6" y="119.5">GNDA</text>
<text x="209.9" y="118.1">NMJ6HCD2</text>
<text x="363.6" y="118" transform="rotate(-90 363.6 118)">7</text>
<text x="366.1" y="118" transform="rotate(-90 366.1 118)">6</text>
<text x="368.7" y="118" transform="rotate(-90 368.7 118)">5</text>
<text x="371.2" y="118" transform="rotate(-90 371.2 118)">4</text>
<text x="373.8" y="118" transform="rotate(-90 373.8 118)">3</text>
<text x="376.3" y="118" transform="rotate(-90 376.3 118)">2</text>
<text x="378.8" y="118" transform="rotate(-90 378.8 118)">1</text>
<text x="27.3" y="124.9">(SDATA-IN 16/17)</text>
<text x="54" y="122.3">R</text>
<text x="54" y="124.9">S</text>
<text x="60.1" y="123.3">18k</text>
<text x="60.5" y="121.4">R2</text>
<text x="213.7" y="120.6">J9</text>
<text x="351.7" y="122.8" transform="rotate(-90 351.7 122.8)">2.2k</text>
<text x="353.6" y="123" transform="rotate(-90 353.6 123)">R5</text>
<text x="355.7" y="122.6" transform="rotate(-90 355.7 122.6)">2.2k</text>
<text x="357.6" y="122.5" transform="rotate(-90 357.6 122.5)">R6</text>
<text x="375.8" y="123" transform="rotate(-90 375.8 123)">R7</text>
<text x="378.4" y="123" transform="rotate(-90 378.4 123)">R9</text>
<text x="380.9" y="122.9" transform="rotate(-90 380.9 122.9)">R11</text>
<text x="45" y="131.4">TRS-mini</text>
<text x="49.2" y="129.5">J3</text>
<text x="62.3" y="129.6">C1</text>
<text x="70" y="130.3">C2</text>
<text x="322.2" y="130.2">EX_SDA</text>
<text x="322.4" y="127.7">EX_SCL</text>
<text x="374.6" y="128" transform="rotate(-90 374.6 128)">33R</text>
<text x="377.1" y="128" transform="rotate(-90 377.1 128)">33R</text>
<text x="379.7" y="128" transform="rotate(-90 379.7 128)">33R</text>
<text x="10.4" y="135.7">C</text>
<text x="61.5" y="137.2">100pF_C0G</text>
<text x="75.5" y="132.2">100pF_C0G</text>
<text x="209" y="135.7">TN</text>
<text x="321.7" y="136.6">BCK_IN3</text>
<text x="321.9" y="134">LRK_IN3</text>
<text x="408.4" y="135.7">C</text>
<text x="78.1" y="139.2">GNDA</text>
<text x="208.9" y="140.8">RN</text>
<text x="209.5" y="143.3">R</text>
<text x="209.7" y="138.2">T</text>
<text x="321.9" y="139.1">DAT_IN3</text>
<text x="64.3" y="148.7">0.1uF</text>
<text x="64.5" y="146.8">C136</text>
<text x="111.8" y="148.4">(Use weak pull-up option)</text>
<text x="209.6" y="145.8">S</text>
<text x="227.3" y="146.5">(SDATA-OUT 16/17)</text>
<text x="69.2" y="153.8">GNDA</text>
<text x="200.6" y="152.5">GNDA</text>
<text x="208.8" y="153.6">SJ1-3535NG</text>
<text x="213" y="156.2">J8</text>
<text x="348.8" y="162.9">+3.3V</text>
<text x="344.2" y="173.1">22uH</text>
<text x="350.9" y="168.3" transform="rotate(-90 350.9 168.3)">2</text>
<text x="338.7" y="178.5">C8</text>
<text x="350.9" y="176.9" transform="rotate(-90 350.9 176.9)">1</text>
<text x="10.4" y="185.7">D</text>
<text x="114.5" y="183.6">+3.3V</text>
<text x="125.4" y="184.7">J5</text>
<text x="132.4" y="183.6">+5VA</text>
<text x="338.7" y="183">C9</text>
<text x="338.8" y="180.4">10uF</text>
<text x="338.8" y="184.9">0.1uF</text>
<text x="355.8" y="182.7">1</text>
<text x="355.8" y="185.2">3</text>
<text x="359.8" y="183.6">VCC</text>
<text x="408.4" y="185.7">D</text>
<text x="98.6" y="190.5">PSW_5</text>
<text x="121" y="189.6">11</text>
<text x="121" y="187.1">13</text>
<text x="129.8" y="189.6">12</text>
<text x="129.8" y="187.1">14</text>
<text x="146.2" y="190.5">ON_OVFn</text>
<text x="193.8" y="191.1">Conn_02x05_Odd_Even</text>
<text x="202.2" y="189.2">J6</text>
<text x="227.5" y="190">+3.3V</text>
<text x="348.1" y="189.8">R4</text>
<text x="348.7" y="186">0R</text>
<text x="355.8" y="187.7">2</text>
<text x="359.8" y="188.6">GND</text>
<text x="359.8" y="186.1">RX</text>
<text x="96.2" y="195.6">ON_REDn</text>
<text x="99.2" y="193.1">PSW_3</text>
<text x="121.4" y="197.3">5</text>
<text x="121.4" y="194.7">7</text>
<text x="121.4" y="192.2">9</text>
<text x="129.8" y="192.2">10</text>
<text x="130.3" y="197.3">6</text>
<text x="130.3" y="194.7">8</text>
<text x="145.7" y="193.1">PSW_4</text>
<text x="146.2" y="195.6">ON_GRNn</text>
<text x="184" y="194.3">POT_7</text>
<text x="184" y="196.9">POT_5</text>
<text x="198.9" y="196">7</text>
<text x="198.9" y="193.5">9</text>
<text x="207.3" y="193.5">10</text>
<text x="207.8" y="196">8</text>
<text x="214.2" y="196.9">POT_6</text>
<text x="235.1" y="196.3">C5</text>
<text x="349.5" y="197.8">+3.3V</text>
<text x="349.8" y="194.4">GND</text>
<text x="96.2" y="200.7">SEL_An_B</text>
<text x="99.2" y="198.2">PSW_1</text>
<text x="121.4" y="202.3">1</text>
<text x="121.4" y="199.8">3</text>
<text x="130.3" y="202.3">2</text>
<text x="130.3" y="199.8">4</text>
<text x="145.7" y="198.2">PSW_2</text>
<text x="145.7" y="203.2">EFF_ON</text>
<text x="145.7" y="200.7">CH_SEL</text>
<text x="184" y="199.4">POT_3</text>
<text x="184" y="202">POT_1</text>
<text x="198.9" y="203.6">1</text>
<text x="198.9" y="201.1">3</text>
<text x="198.9" y="198.5">5</text>
<text x="207.8" y="203.6">2</text>
<text x="207.8" y="201.1">4</text>
<text x="207.8" y="198.5">6</text>
<text x="214.2" y="199.4">POT_4</text>
<text x="214.2" y="202">POT_2</text>
<text x="227.9" y="203.3">GND</text>
<text x="233" y="198.2">10uF</text>
<text x="355.8" y="203.6">1</text>
<text x="355.8" y="201.1">2</text>
<text x="359.8" y="202">VCC</text>
<text x="111.7" y="209">GND</text>
<text x="117.6" y="207">Conn_02x07_Odd_Even</text>
<text x="193.6" y="208.4">GND</text>
<text x="214.2" y="204.5">POT_0</text>
<text x="355.8" y="206.2">3</text>
<text x="359.8" y="204.5">TX</text>
<text x="359.8" y="207">GND</text>
<text x="344.4" y="212.1">0.1uF</text>
<text x="345.7" y="210.1">C10</text>
<text x="351.7" y="211.5">GND</text>
<text x="295.3" y="221.6">Sheet: BM83_BT-RX</text>
<text x="10.4" y="235.7">E</text>
<text x="89.5" y="234.7">215mA without BM83</text>
<text x="408.4" y="235.7">E</text>
<text x="92" y="249.6">Barrel_Jack_Switch</text>
<text x="99.4" y="247.1">J4</text>
<text x="109.7" y="248.9">D_Schottky_5A</text>
<text x="115.1" y="246.3">D1</text>
<text x="130" y="249">MACM9070-701</text>
<text x="135" y="246.5">FL1</text>
<text x="295.3" y="247.2">File: BM83_BT-RX.sch</text>
<text x="103.7" y="252.5">1</text>
<text x="103.7" y="257.6">2</text>
<text x="103.7" y="255.1">3</text>
<text x="118.5" y="257.3">0.1uF</text>
<text x="120.2" y="255.4">C3</text>
<text x="129.7" y="253.8">1</text>
<text x="129.7" y="256.3">2</text>
<text x="133.5" y="254.7">1</text>
<text x="133.5" y="257.2">2</text>
<text x="138.6" y="254.7">3</text>
<text x="138.6" y="257.2">4</text>
<text x="142.4" y="253.8">3</text>
<text x="142.4" y="256.3">4</text>
<text x="147.1" y="257.3">0.1uF</text>
<text x="148.8" y="255.4">C4</text>
<text x="172.7" y="266.8">GND</text>
<text x="10.5" y="285.7">F</text>
<text x="35" y="286.7">1</text>
<text x="85" y="286.7">2</text>
<text x="135" y="286.7">3</text>
<text x="185" y="286.7">4</text>
<text x="235" y="286.7">5</text>
<text x="285" y="286.7">6</text>
<text x="335" y="286.7">7</text>
<text x="385" y="286.7">8</text>
<text x="408.5" y="285.7">F</text>
</g>
<g font-size="1.6">
<text x="76.6" y="47">L3</text>
<text x="63.7" y="48.9">SMD-INDUCTOR-10UH-0603</text>
<text x="67.5" y="141.6">SMD-INDUCTOR-10UH-0603</text>
<text x="77.2" y="139.1">L4</text>
</g>
</svg>
